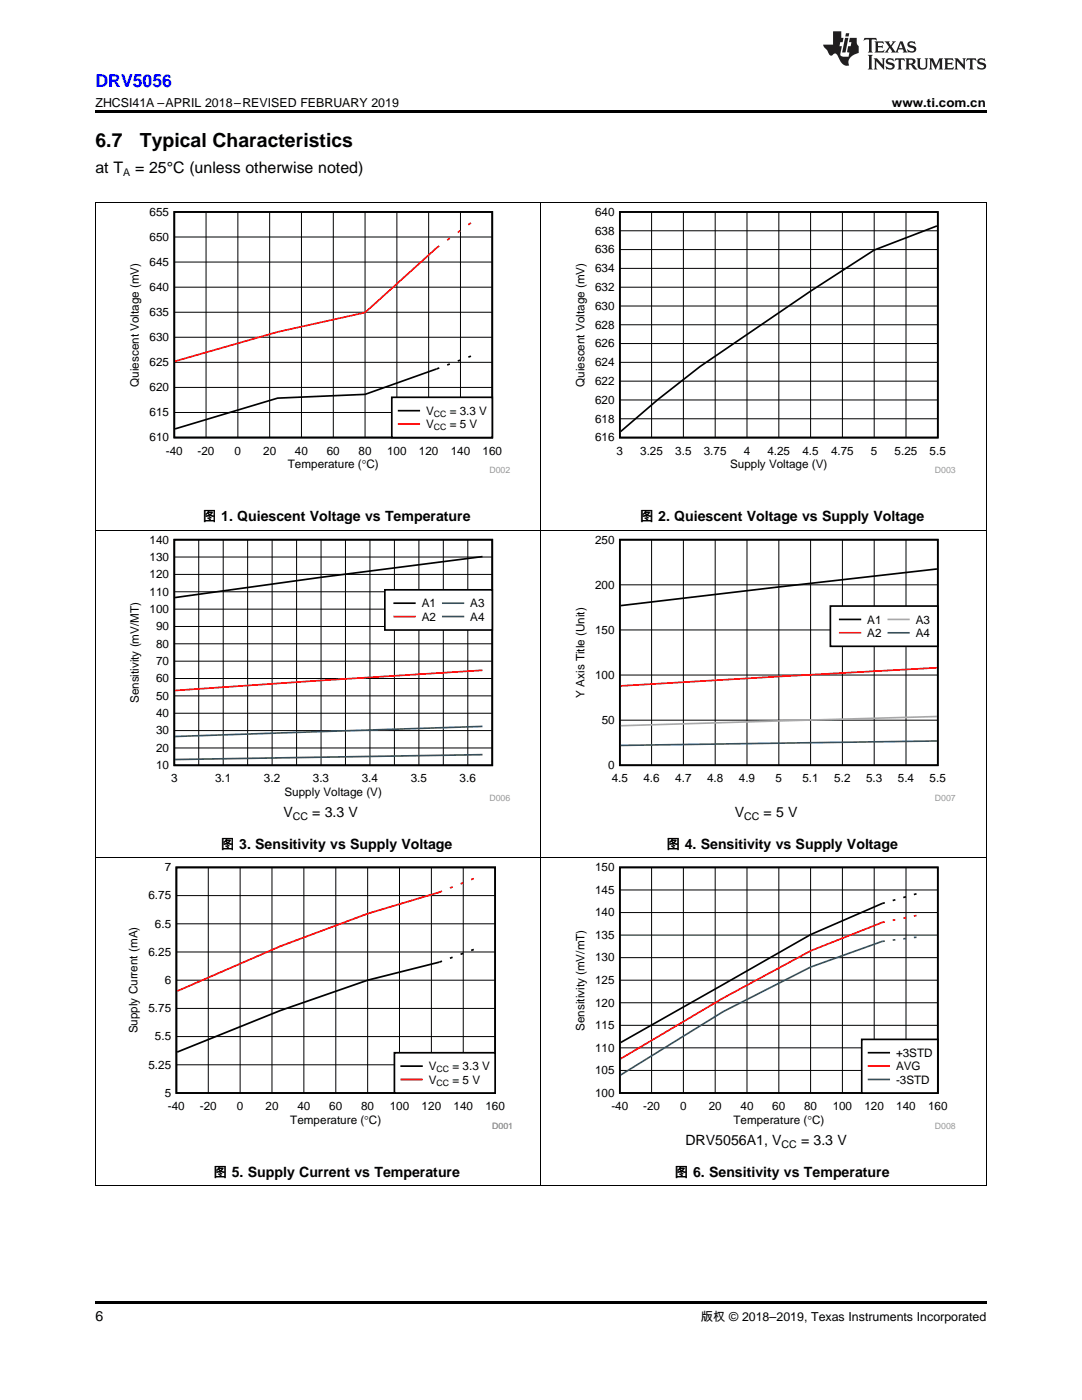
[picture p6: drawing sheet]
<svg xmlns="http://www.w3.org/2000/svg" width="216mm" height="279mm" viewBox="0 0 216 279" stroke-linecap="round" stroke-linejoin="round" font-family="sans-serif">
<path d="M19 236.6h.2zM196.7 236.6h.1zM19 259.7h177.8v.5h-177.8z" fill="#000"/>
<path d="M19.1 171.2v65.4M107.9 171.2v65.4M196.8 171.2v65.4M19 236.6h177.8" fill="none" stroke="#000" stroke-width=".2"/>
<path d="M25.2 172.2h76.9v53.1h-76.9z" fill-rule="evenodd" fill="#fff"/>
<path d="M35.2 173.1h63.6v45h-63.6zM88.2 191.8l-14.8 3.8-17.5 6.1-20.5 8.3M90.3 191l-.5 .2M92.4 190.3l-.5 .2M94.5 189.5l-.5 .2" fill="none" stroke="#000" stroke-width=".34"/>
<g fill="none" stroke="#000" stroke-width=".2">
<path d="M35.2 178.7h63.6M41.6 173.1v45M47.9 173.1v45M54.3 173.1v45M60.6 173.1v45M67 173.1v45M73.4 173.1v45M79.7 173.1v45M86.1 173.1v45M92.4 173.1v45M35.2 195.6h63.6M35.2 190h63.6"/>
<path d="M35.2 184.4h63.6M35.2 212.5h63.6M35.2 206.9h63.6M35.2 201.3h63.6"/>
</g>
<path d="M88.2 177.9l-14.8 4.4-17.5 6.6-20.5 8.9M90.3 177l-.5 .2M92.4 176.2l-.5 .2M94.5 175.3l-.5 .3" fill="none" stroke="#f00" stroke-width=".34"/>
<path d="M78.7 210.1h20.1v8h-20.1z" fill-rule="evenodd" fill="#fff"/>
<path d="M78.7 210.1h20.1v8h-20.1zM80.1 212.8h4.1" fill="none" stroke="#000" stroke-width=".34"/>
<path d="M80.1 215.4h4.1" fill="none" stroke="#f00" stroke-width=".34"/>
<path d="M114.4 172.2h76.3v53.1h-76.3z" fill-rule="evenodd" fill="#fff"/>
<path d="M123.7 173.1h63.4v45h-63.4zM178.7 179.6l-.6 .1M180.8 179l-.6 .1M182.9 178.4l-.5 .1M176.6 180.2l-14.9 6.3-37.9 21.6" fill="none" stroke="#000" stroke-width=".34"/>
<g fill="none" stroke="#000" stroke-width=".2">
<path d="M123.7 177.6h63.4M130 173.1v45M136.4 173.1v45M142.7 173.1v45M149.1 173.1v45M155.4 173.1v45M161.7 173.1v45M168.1 173.1v45M174.4 173.1v45M180.8 173.1v45M123.7 195.6h63.4M123.7 191.1h63.4"/>
<path d="M123.7 186.6h63.4M123.7 182.1h63.4M123.7 213.6h63.4M123.7 209.1h63.4M123.7 204.6h63.4M123.7 200.1h63.4"/>
</g>
<path d="M176.6 184l-14.9 5.8-17.4 9.4-20.5 12.1M178.7 183.6l-.6 .1M180.8 183.1l-.6 .1M182.9 182.7l-.5 .1" fill="none" stroke="#f00" stroke-width=".34"/>
<path d="M176.6 187.8l-.6 .1-14.3 5.1-17.4 8.9-20.5 12.6M178.7 187.6h-.6M180.8 187.3l-.6 .1M182.9 187l-.5 .1" fill="none" stroke="#295c75" stroke-width=".34"/>
<path d="M171.9 207.4h15.2v10.7h-15.2z" fill-rule="evenodd" fill="#fff"/>
<path d="M171.9 207.4h15.2v10.7h-15.2zM173.3 210.1h4.1" fill="none" stroke="#000" stroke-width=".34"/>
<path d="M173.3 212.8h4.1" fill="none" stroke="#f00" stroke-width=".34"/>
<path d="M173.3 215.4h4.1" fill="none" stroke="#295c75" stroke-width=".34"/>
<path d="M19.1 105.8v65.4M107.9 105.8v65.4M196.8 105.8v65.4M19 171.2h177.8" fill="none" stroke="#000" stroke-width=".2"/>
<path d="M25.5 106.8h76.3v53.1h-76.3z" fill-rule="evenodd" fill="#fff"/>
<path d="M34.8 107.7h63.4v45h-63.4zM96.3 111.1l-32.2 4.1-29.2 4.1" fill="none" stroke="#000" stroke-width=".34"/>
<g fill="none" stroke="#000" stroke-width=".2">
<path d="M34.8 118.1h63.4M34.8 114.6h63.4M34.8 111.2h63.4M39.7 107.7v45M44.5 107.7v45M49.4 107.7v45M54.3 107.7v45M59.2 107.7v45M64.1 107.7v45M68.9 107.7v45M73.8 107.7v45M78.7 107.7v45"/>
<path d="M83.6 107.7v45M88.5 107.7v45M93.3 107.7v45M34.8 138.9h63.4M34.8 135.4h63.4M34.8 132h63.4M34.8 128.5h63.4M34.8 125h63.4M34.8 121.6h63.4M34.8 149.3h63.4M34.8 145.8h63.4M34.8 142.3h63.4"/>
</g>
<path d="M96.3 133.8l-61.4 4" fill="none" stroke="#f00" stroke-width=".34"/>
<path d="M96.3 145l-61.4 2" fill="none" stroke="#295c75" stroke-width=".34"/>
<path d="M96.3 150.6l-61.4 1" fill="none" stroke="#286b49" stroke-width=".34"/>
<path d="M76.8 117.7h21.4v8h-21.4z" fill-rule="evenodd" fill="#fff"/>
<path d="M76.8 117.7h21.4v8h-21.4zM78.7 120.4h4.1" fill="none" stroke="#000" stroke-width=".34"/>
<path d="M78.7 123h4.1" fill="none" stroke="#f00" stroke-width=".34"/>
<path d="M88.4 120.4h4.1" fill="none" stroke="#295c75" stroke-width=".34"/>
<path d="M88.4 123h4.1" fill="none" stroke="#286b49" stroke-width=".34"/>
<path d="M114.4 106.8h76.3v53.1h-76.3z" fill-rule="evenodd" fill="#fff"/>
<path d="M123.7 107.7h63.4v45h-63.4zM187 113.6l-63.2 7.3" fill="none" stroke="#000" stroke-width=".34"/>
<g fill="none" stroke="#000" stroke-width=".2">
<path d="M123.7 116.7h63.4M130 107.7v45M136.4 107.7v45M142.7 107.7v45M149.1 107.7v45M155.4 107.7v45M161.7 107.7v45M168.1 107.7v45M174.4 107.7v45M180.8 107.7v45M123.7 134.7h63.4M123.7 125.7h63.4"/>
<path d="M123.7 143.7h63.4"/>
</g>
<path d="M187 133.3l-63.2 3.6" fill="none" stroke="#f00" stroke-width=".34"/>
<path d="M187 143l-63.2 1.8" fill="none" stroke="#aaa" stroke-width=".34"/>
<path d="M187 147.9l-63.2 .9" fill="none" stroke="#295c75" stroke-width=".34"/>
<path d="M165.7 121h21.4v8h-21.4z" fill-rule="evenodd" fill="#fff"/>
<path d="M165.7 121h21.4v8h-21.4zM167.6 123.6h4.1" fill="none" stroke="#000" stroke-width=".34"/>
<path d="M167.6 126.3h4.1" fill="none" stroke="#f00" stroke-width=".34"/>
<path d="M177.3 123.6h4.1" fill="none" stroke="#aaa" stroke-width=".34"/>
<path d="M177.3 126.3h4.1" fill="none" stroke="#295c75" stroke-width=".34"/>
<path d="M19.1 40.4v65.4M107.9 40.4v65.4M196.8 40.4v65.4M19 105.8h177.8" fill="none" stroke="#000" stroke-width=".2"/>
<path d="M25.5 41.3h76.3v53.2h-76.3z" fill-rule="evenodd" fill="#fff"/>
<path d="M34.8 42.3h63.4v45h-63.4zM87.7 73.4l-14.9 5.3-17.4 .8-20.5 6.1M89.8 72.6l-.6 .2M91.9 71.9l-.6 .2M94 71.1l-.5 .2" fill="none" stroke="#000" stroke-width=".34"/>
<g fill="none" stroke="#000" stroke-width=".2">
<path d="M34.8 57.3h63.4M34.8 52.3h63.4M34.8 47.3h63.4M41.1 42.3v45M47.5 42.3v45M53.8 42.3v45M60.2 42.3v45M66.5 42.3v45M72.8 42.3v45M79.2 42.3v45M85.5 42.3v45M91.9 42.3v45"/>
<path d="M34.8 77.3h63.4M34.8 72.3h63.4M34.8 67.3h63.4M34.8 62.3h63.4M34.8 82.3h63.4"/>
</g>
<path d="M87.7 49.1l-14.9 13.3-17.4 3.8-20.5 5.9M89.8 47.5l-.6 .4M91.9 46l-.6 .4M94 44.5l-.5 .4" fill="none" stroke="#f00" stroke-width=".34"/>
<path d="M78.2 79.3h20v8h-20z" fill-rule="evenodd" fill="#fff"/>
<path d="M78.2 79.3h20v8h-20zM79.5 82h4.2" fill="none" stroke="#000" stroke-width=".34"/>
<path d="M79.5 84.6h4.2" fill="none" stroke="#f00" stroke-width=".34"/>
<path d="M114.4 41.3h76.3v53.2h-76.3z" fill-rule="evenodd" fill="#fff"/>
<path d="M123.7 42.3h63.4v45h-63.4zM187 45.1l-12.6 4.8-12.7 8.2-22 15.1-8.4 6.5-7.5 6.4" fill="none" stroke="#000" stroke-width=".34"/>
<g fill="none" stroke="#000" stroke-width=".2">
<path d="M19 40.4h177.8M123.7 57.3h63.4M123.7 53.6h63.4M123.7 49.8h63.4M123.7 46.1h63.4M130 42.3v45M136.4 42.3v45M142.7 42.3v45M149.1 42.3v45M155.4 42.3v45M161.7 42.3v45M168.1 42.3v45"/>
<path d="M174.4 42.3v45M180.8 42.3v45M123.7 79.8h63.4M123.7 76.1h63.4M123.7 72.3h63.4M123.7 68.6h63.4M123.7 64.8h63.4M123.7 61.1h63.4M123.7 83.6h63.4"/>
</g>
<path d="M19 22h177.8v.5h-177.8z" fill="#000"/>
<g fill="#231f20">
<path d="M172.5 7.6l-.1 .5 .4-.2h.6v.1v2.1l-.2 .4h.9l-.2-.4v-2.1l.1-.1h.5l.5 .2-.2-.5zM174.5 8.3l.2 .3v1.5l-.2 .4h1.8l.2-.6a1.04 1.04 0 0 1-1.3 .2v-.7h.6l.3 .2v-.6l-.3 .2h-.6v-.6l.8-.1 .4 .3-.2-.5zM176.5 8.3l.9 1.1-.9 1.1h.8l-.2-.2 .4-.7 .5 .7-.2 .2h1.5l-.2-.2 .2-.4h.9l.1 .4-.2 .2h1l-.3-.3-.7-1.9h-.5l-.9 2-.8-1 .9-1h-.8l.1 .3-.4 .5-.3-.6 .1-.2zM179.7 8.6l.4 1h-.7zM181.3 8.4a.63 .63 0 0 0-.2 .7 .63 .63 0 0 0 .6 .4l.6 .2 .1 .2a.75 .75 0 0 1-.7 .4 .75 .75 0 0 1-.6-.5l.1 .7 .1-.1a1.11 1.11 0 0 0 1.5-.6 1.13 1.13 0 0 0-1.2-.8l-.1-.4a1.04 1.04 0 0 1 1.2 .2l-.2-.5-.2 .1-.4-.2zM173.2 10.9l.2 .4v2.2l-.2 .4h1l-.3-.4v-2.2l.3-.4zM174.3 11.6l.3 .4v1.5l-.3 .4h.8l-.2-.4v-1.3l1.5 1.7v-1.9l.2-.4h-.7l.2 .4v.9l-1.1-1.3zM177 11.8a.62 .62 0 0 0-.2 .7 .62 .62 0 0 0 .6 .4l.6 .1 .1 .3a.76 .76 0 0 1-.7 .3 .76 .76 0 0 1-.7-.4l.2 .7 .1-.1a1.11 1.11 0 0 0 1.5-.6 1.13 1.13 0 0 0-1.2-.8l-.1-.4a1.04 1.04 0 0 1 1.2 .2l-.2-.6-.2 .1-.5-.1zM178.7 11.6l-.2 .6a.61 .61 0 0 1 .8-.3v1.6l-.2 .4h.9l-.2-.4v-1.6a.63 .63 0 0 1 .7 .3l-.1-.6zM180.6 11.6l.3 .4v1.5l-.3 .4h1l-.2-.2-.1-.8 .6 .2a.76 .76 0 0 0 1.2 .7l-1-1a.58 .58 0 0 0 .6-.5 .58 .58 0 0 0-.5-.6zM181.4 11.9h.1a.45 .45 0 0 1 .5 .1 .45 .45 0 0 1 .1 .5l-.8 .2zM182.9 11.6l.2 .2a2.17 2.17 0 0 0 .3 1.9 .99 .99 0 0 0 1.6-.6v-1.1l.2-.4h-.7l.2 .2a1.92 1.92 0 0 1-.2 1.8 .6 .6 0 0 1-.9-.5v-1.1l.2-.4zM185.4 11.6l.2 .4v1.5l-.2 .4h.7l-.2-.4v-1.4l.8 1.8 .8-1.8v1.4l-.2 .4h.9l-.2-.4v-1.5l.2-.4h-.8l-.6 1.5-.6-1.5zM188.4 11.6l.2 .4v1.5l-.2 .4h1.8l.1-.6a1.04 1.04 0 0 1-1.2 .1v-.6h.5l.4 .2v-.6l-.4 .2h-.5v-.7h.8l.3 .3-.1-.6zM190.5 11.6l.2 .4v1.5l-.2 .4h.7l-.2-.4v-1.3l1.5 1.7v-1.9l.2-.4h-.7l.2 .4v.9l-1.1-1.3zM192.9 11.6l-.1 .6a.61 .61 0 0 1 .7-.3l.1 1.6-.3 .4h1l-.3-.4 .1-1.6a.63 .63 0 0 1 .7 .3l-.1-.6zM195.2 11.8a.62 .62 0 0 0-.2 .7 .62 .62 0 0 0 .6 .4l.6 .1 .1 .3a.76 .76 0 0 1-.7 .3 .76 .76 0 0 1-.6-.4l.1 .7 .1-.1a1.11 1.11 0 0 0 1.6-.6 1.13 1.13 0 0 0-1.3-.8l-.1-.4a1.04 1.04 0 0 1 1.2 .2l-.1-.6-.2 .1-.5-.1z"/>
<path d="M166.2 6.3v2.6h-1.9v.4l.8 .9a.91 .91 0 0 0 1 .8 .56 .56 0 0 1 .5-.3 .56 .56 0 0 1 .5 .3l.4 .8a1.53 1.53 0 0 0 1.9 1.2 1.54 1.54 0 0 1 1-2.1l.9-.3v-1.4a1.52 1.52 0 0 1-.4-1.6h-1.3l-.2 .8h.5l-.2 .8h-.5l-.1 1v.2l.4 .1-.2 .8a1.93 1.93 0 0 1-1.6-.3l.3-1.8h-.5l.2-.8h.4l.2-.8h-.4v-1.3zM168.6 7.6l-.6 2.9h.7l.6-2.9zM168.8 6.6l-.1 .7h.6l.2-.7z"/>
</g>
<g font-size="3.9">
<text x="19" y="29.3">6.7</text>
<text x="27.9" y="29.3">Typical Characteristics</text>
</g>
<text font-size="3.5" fill="#00f" x="19" y="17.3">DRV5056</text>
<g font-size="3.2">
<text x="19" y="34.4">at T</text>
<text x="27" y="34.4">= 25°C (unless otherwise noted)</text>
</g>
<g font-size="2.8">
<text x="40.5" y="104.1">图 1. Quiescent Voltage vs Temperature</text>
<text x="127.7" y="104.1">图 2. Quiescent Voltage vs Supply Voltage</text>
<text x="56.6" y="163.1">V</text>
<text x="62.3" y="163.1">= 3.3 V</text>
<text x="146.6" y="163.1">V</text>
<text x="152.4" y="163.1">= 5 V</text>
<text x="44.1" y="169.5">图 3. Sensitivity vs Supply Voltage</text>
<text x="133" y="169.5">图 4. Sensitivity vs Supply Voltage</text>
<text x="136.8" y="228.5">DRV5056A1, V</text>
<text x="159.8" y="228.5">= 3.3 V</text>
<text x="42.6" y="234.9">图 5. Supply Current vs Temperature</text>
<text x="134.6" y="234.9">图 6. Sensitivity vs Temperature</text>
<text x="19" y="263.6">6</text>
</g>
<g font-size="2.5">
<text x="19" y="21.4">ZHCSI41A –APRIL 2018–REVISED FEBRUARY 2019</text>
<text x="178" y="21.4">www.ti.com.cn</text>
<text x="139.8" y="263.6">版权 © 2018–2019, Texas Instruments Incorporated</text>
</g>
<g font-size="2.3">
<text x="29.9" y="43.1">655</text>
<text x="118.8" y="46.8">638</text>
<text x="118.8" y="43.1">640</text>
<text x="29.9" y="53.1">645</text>
<text x="29.9" y="48.1">650</text>
<text x="118.8" y="50.6">636</text>
<text x="29.9" y="58.1">640</text>
<text x="118.8" y="58.1">632</text>
<text x="118.8" y="54.3">634</text>
<text x="29.9" y="63.1">635</text>
<text x="118.8" y="65.6">628</text>
<text x="118.8" y="61.8">630</text>
<text x="29.9" y="68.1">630</text>
<text x="118.8" y="69.3">626</text>
<text x="27.7" y="77.2" transform="rotate(-90 27.7 77.2)">Quiescent Voltage (mV)</text>
<text x="29.9" y="73.1">625</text>
<text x="116.6" y="77.2" transform="rotate(-90 116.6 77.2)">Quiescent Voltage (mV)</text>
<text x="118.8" y="76.8">622</text>
<text x="118.8" y="73.1">624</text>
<text x="29.9" y="83.1">615</text>
<text x="29.9" y="78.1">620</text>
<text x="85" y="82.8">V</text>
<text x="89.7" y="82.8">= 3.3 V</text>
<text x="118.8" y="80.6">620</text>
<text x="29.9" y="88.1">610</text>
<text x="85" y="85.5">V</text>
<text x="89.7" y="85.5">= 5 V</text>
<text x="118.8" y="88.1">616</text>
<text x="118.8" y="84.3">618</text>
<text x="33.1" y="90.7">-40</text>
<text x="39.4" y="90.7">-20</text>
<text x="46.8" y="90.7">0</text>
<text x="52.5" y="90.7">20</text>
<text x="57.4" y="93.4">Temperature (qC)</text>
<text x="58.9" y="90.7">40</text>
<text x="65.2" y="90.7">60</text>
<text x="71.6" y="90.7">80</text>
<text x="77.2" y="90.7">100</text>
<text x="83.6" y="90.7">120</text>
<text x="89.9" y="90.7">140</text>
<text x="96.3" y="90.7">160</text>
<text x="123" y="90.8">3</text>
<text x="127.7" y="90.8">3.25</text>
<text x="134.7" y="90.8">3.5</text>
<text x="140.4" y="90.8">3.75</text>
<text x="145.7" y="93.4">Supply Voltage (V)</text>
<text x="148.4" y="90.8">4</text>
<text x="153.1" y="90.8">4.25</text>
<text x="160.1" y="90.8">4.5</text>
<text x="165.8" y="90.8">4.75</text>
<text x="173.8" y="90.8">5</text>
<text x="178.5" y="90.8">5.25</text>
<text x="185.5" y="90.8">5.5</text>
<text x="29.9" y="111.9">130</text>
<text x="29.9" y="108.5">140</text>
<text x="118.8" y="108.5">250</text>
<text x="29.9" y="118.9">110</text>
<text x="29.9" y="115.4">120</text>
<text x="118.8" y="117.5">200</text>
<text x="29.9" y="122.3">100</text>
<text x="31.2" y="125.8">90</text>
<text x="84.1" y="121.2">A1</text>
<text x="84.1" y="123.9">A2</text>
<text x="93.8" y="121.2">A3</text>
<text x="93.8" y="123.9">A4</text>
<text x="173" y="124.5">A1</text>
<text x="182.7" y="124.5">A3</text>
<text x="31.2" y="129.2">80</text>
<text x="118.8" y="126.5">150</text>
<text x="173" y="127.1">A2</text>
<text x="182.7" y="127.1">A4</text>
<text x="31.2" y="136.2">60</text>
<text x="31.2" y="132.7">70</text>
<text x="118.8" y="135.5">100</text>
<text x="27.7" y="140.3" transform="rotate(-90 27.7 140.3)">Sensitivity (mV/MT)</text>
<text x="31.2" y="143.1">40</text>
<text x="31.2" y="139.6">50</text>
<text x="116.6" y="139.2" transform="rotate(-90 116.6 139.2)">Y Axis Title (Unit)</text>
<text x="31.2" y="146.6">30</text>
<text x="120.1" y="144.5">50</text>
<text x="31.2" y="150">20</text>
<text x="31.2" y="153.5">10</text>
<text x="121.3" y="153.5">0</text>
<text x="34.1" y="156.2">3</text>
<text x="42.9" y="156.2">3.1</text>
<text x="52.7" y="156.2">3.2</text>
<text x="56.8" y="158.8">Supply Voltage (V)</text>
<text x="62.4" y="156.2">3.3</text>
<text x="72.2" y="156.2">3.4</text>
<text x="82" y="156.2">3.5</text>
<text x="91.7" y="156.2">3.6</text>
<text x="122.1" y="156.2">4.5</text>
<text x="128.4" y="156.2">4.6</text>
<text x="134.7" y="156.2">4.7</text>
<text x="141.1" y="156.2">4.8</text>
<text x="147.4" y="156.2">4.9</text>
<text x="154.8" y="156.2">5</text>
<text x="160.1" y="156.2">5.1</text>
<text x="166.5" y="156.2">5.2</text>
<text x="172.8" y="156.2">5.3</text>
<text x="179.2" y="156.2">5.4</text>
<text x="185.5" y="156.2">5.5</text>
<text x="32.9" y="173.9">7</text>
<text x="118.8" y="173.9">150</text>
<text x="29.6" y="179.5">6.75</text>
<text x="118.8" y="178.4">145</text>
<text x="30.9" y="185.1">6.5</text>
<text x="118.8" y="182.9">140</text>
<text x="29.6" y="190.8">6.25</text>
<text x="118.8" y="191.9">130</text>
<text x="118.8" y="187.4">135</text>
<text x="32.9" y="196.4">6</text>
<text x="118.8" y="196.4">125</text>
<text x="29.6" y="202">5.75</text>
<text x="118.8" y="200.9">120</text>
<text x="27.5" y="206.3" transform="rotate(-90 27.5 206.3)">Supply Current (mA)</text>
<text x="30.9" y="207.6">5.5</text>
<text x="116.6" y="205.7" transform="rotate(-90 116.6 205.7)">Sensitivity (mV/mT)</text>
<text x="118.8" y="209.9">110</text>
<text x="118.8" y="205.4">115</text>
<text x="29.6" y="213.3">5.25</text>
<text x="85.6" y="213.6">V</text>
<text x="90.3" y="213.6">= 3.3 V</text>
<text x="118.8" y="214.4">105</text>
<text x="178.8" y="210.9">+3STD</text>
<text x="178.8" y="213.6">AVG</text>
<text x="32.9" y="218.9">5</text>
<text x="33.5" y="221.6">-40</text>
<text x="39.9" y="221.6">-20</text>
<text x="47.3" y="221.6">0</text>
<text x="53" y="221.6">20</text>
<text x="59.3" y="221.6">40</text>
<text x="65.7" y="221.6">60</text>
<text x="72.1" y="221.6">80</text>
<text x="77.8" y="221.6">100</text>
<text x="84.1" y="221.6">120</text>
<text x="85.6" y="216.3">V</text>
<text x="90.3" y="216.3">= 5 V</text>
<text x="90.5" y="221.6">140</text>
<text x="96.9" y="221.6">160</text>
<text x="118.8" y="218.9">100</text>
<text x="122" y="221.6">-40</text>
<text x="128.3" y="221.6">-20</text>
<text x="135.7" y="221.6">0</text>
<text x="141.4" y="221.6">20</text>
<text x="147.8" y="221.6">40</text>
<text x="154.1" y="221.6">60</text>
<text x="160.5" y="221.6">80</text>
<text x="166.1" y="221.6">100</text>
<text x="172.5" y="221.6">120</text>
<text x="178.8" y="216.3">-3STD</text>
<text x="178.8" y="221.6">140</text>
<text x="185.2" y="221.6">160</text>
<text x="57.9" y="224.2">Temperature (qC)</text>
<text x="146.3" y="224.2">Temperature (qC)</text>
</g>
<g font-size="2.1">
<text x="24.6" y="35.1">A</text>
<text x="58.4" y="163.7">CC</text>
<text x="148.5" y="163.7">CC</text>
<text x="156" y="229.1">CC</text>
</g>
<g font-size="1.7">
<text x="86.6" y="83.2">CC</text>
<text x="86.6" y="85.9">CC</text>
<text x="87.1" y="214">CC</text>
<text x="87.1" y="216.7">CC</text>
</g>
<g font-size="1.7" fill="#999">
<text x="97.6" y="94.4">D002</text>
<text x="186.5" y="94.4">D003</text>
<text x="97.6" y="159.8">D006</text>
<text x="186.5" y="159.8">D007</text>
<text x="98.2" y="225.2">D001</text>
<text x="186.5" y="225.2">D008</text>
</g>
</svg>
